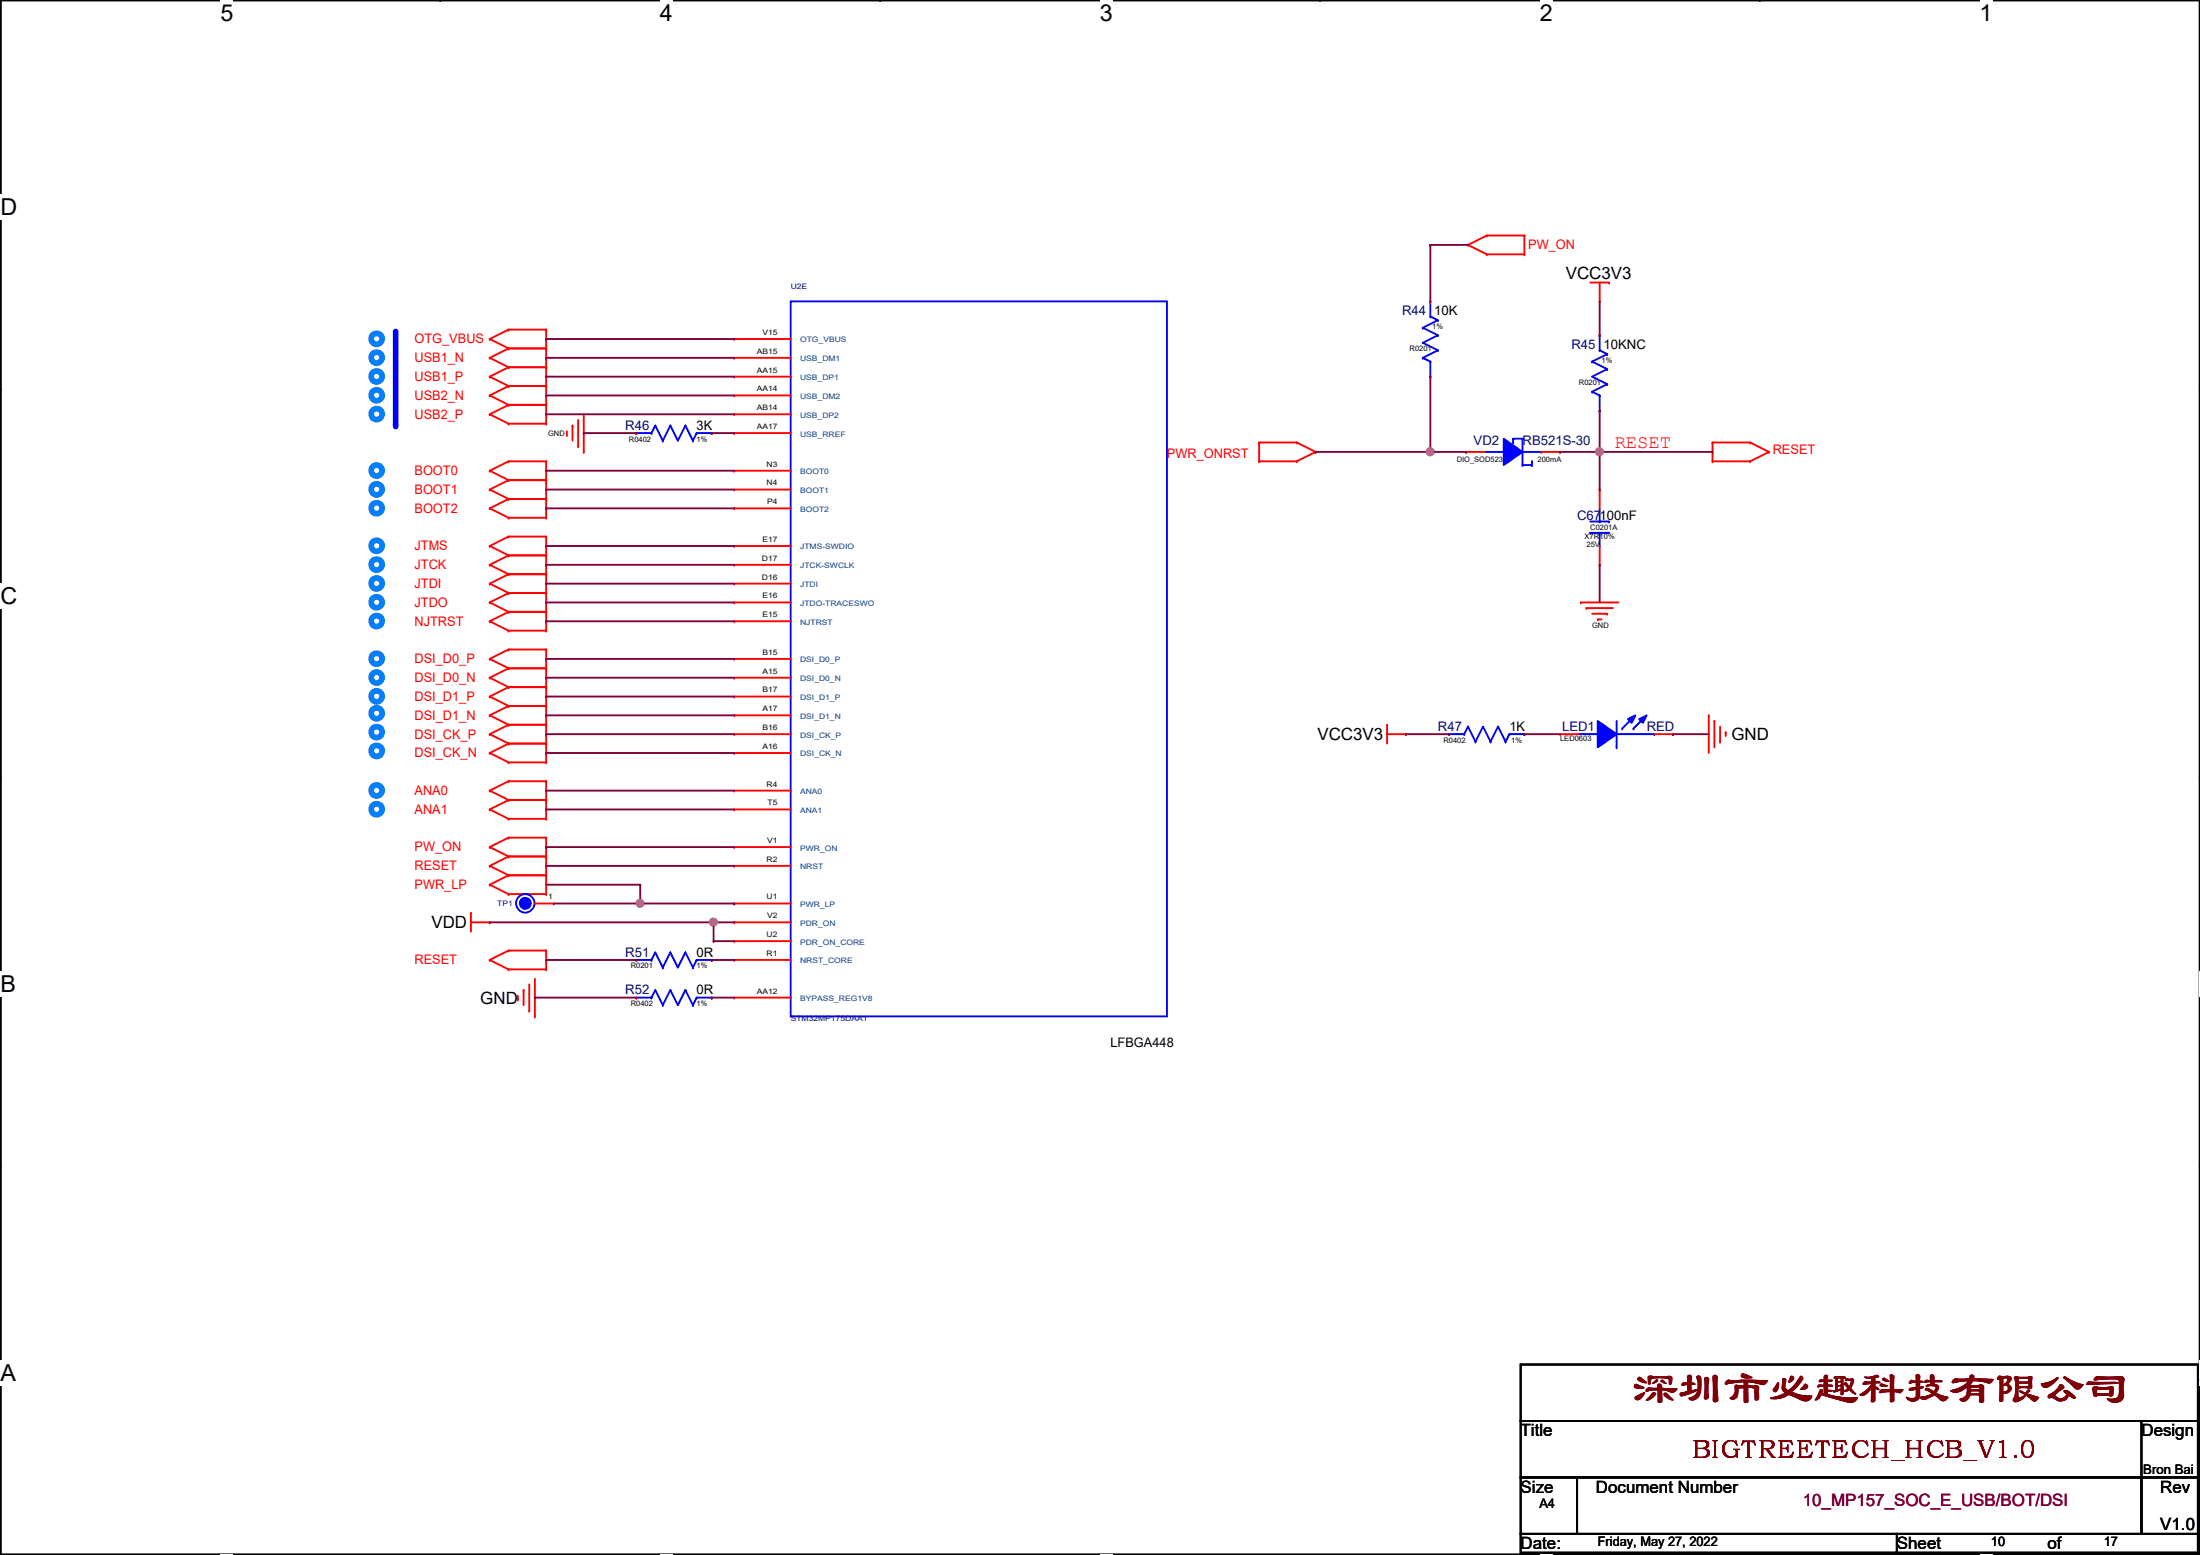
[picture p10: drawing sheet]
<svg xmlns="http://www.w3.org/2000/svg" width="297mm" height="210mm" viewBox="0 0 297 210" stroke-linecap="round" stroke-linejoin="round" font-family="sans-serif">
<path d="M.1 0h296.9v209.8h-296.9z" fill="none" stroke="#000" stroke-width=".25"/>
<g fill="#fff">
<path d="M29.8 0h1.7v3.5h-1.7z"/>
<path d="M29.8 209.8h1.7v.1h-1.7z"/>
</g>
<path d="M59.4 0h.1M59.4 209.8h.1" fill="none" stroke="#000" stroke-width=".25"/>
<g fill="#fff">
<path d="M89.1 0h1.7v3.5h-1.7z"/>
<path d="M89.1 209.8h1.7v.1h-1.7z"/>
</g>
<path d="M118.8 0h.1M118.8 209.8h.1" fill="none" stroke="#000" stroke-width=".25"/>
<g fill="#fff">
<path d="M148.5 0h1.7v3.5h-1.7z"/>
<path d="M148.5 209.8h1.7v.1h-1.7z"/>
</g>
<path d="M178.2 0h.1M178.2 209.8h.1" fill="none" stroke="#000" stroke-width=".25"/>
<g fill="#fff">
<path d="M207.9 0h1.7v3.5h-1.7z"/>
<path d="M207.9 209.8h1.7v.1h-1.7z"/>
</g>
<path d="M237.6 0h.1M237.6 209.8h.1" fill="none" stroke="#000" stroke-width=".25"/>
<g fill="#fff">
<path d="M267.3 0h1.7v3.5h-1.7z"/>
<path d="M267.3 209.8h1.7v.1h-1.7z"/>
<path d="M.1 26.2h2.2v3.5h-2.2z"/>
<path d="M297 26.2h.1v3.5h-.1z"/>
<path d="M.1 78.7h2.2v3.5h-2.2z"/>
<path d="M297 78.7h.1v3.5h-.1z"/>
</g>
<path d="M.1 52.5h.1M297 52.5h.1" fill="none" stroke="#000" stroke-width=".25"/>
<g fill="#fff">
<path d="M.1 131.1h2.1v3.5h-2.1z"/>
<path d="M297 131.1h.1v3.5h-.1z"/>
</g>
<path d="M.1 104.9h.1M297 104.9h.1" fill="none" stroke="#000" stroke-width=".25"/>
<g fill="#fff">
<path d="M.1 183.6h2.1v3.5h-2.1z"/>
<path d="M297 183.6h.1v3.5h-.1z"/>
</g>
<path d="M.1 157.4h.1M297 157.4h.1" fill="none" stroke="#000" stroke-width=".25"/>
<g fill="none" stroke="#007fff" stroke-width=".76">
<circle cx="50.9" cy="48.3" r=".75"/>
<circle cx="50.9" cy="50.8" r=".75"/>
<circle cx="50.9" cy="53.4" r=".75"/>
<circle cx="50.9" cy="55.9" r=".75"/>
<circle cx="50.9" cy="45.7" r=".75"/>
<circle cx="50.9" cy="109.2" r=".75"/>
<circle cx="50.9" cy="106.7" r=".75"/>
</g>
<path d="M53.4 44.7v12.7" fill="none" stroke="#00f" stroke-width=".76"/>
<circle cx="53.4" cy="57.4" r=".38" fill="#00f"/>
<g fill="none" stroke="#007fff" stroke-width=".76">
<circle cx="50.9" cy="78.8" r=".75"/>
<circle cx="50.9" cy="63.5" r=".75"/>
<circle cx="50.9" cy="68.6" r=".75"/>
<circle cx="50.9" cy="76.2" r=".75"/>
<circle cx="50.9" cy="73.7" r=".75"/>
<circle cx="50.9" cy="66.1" r=".75"/>
<circle cx="50.9" cy="96.3" r=".75"/>
<circle cx="50.9" cy="81.3" r=".75"/>
<circle cx="50.9" cy="88.9" r=".75"/>
<circle cx="50.9" cy="91.5" r=".75"/>
<circle cx="50.9" cy="98.8" r=".75"/>
<circle cx="50.9" cy="94" r=".75"/>
<circle cx="50.9" cy="83.8" r=".75"/>
<circle cx="50.9" cy="101.4" r=".75"/>
</g>
<g fill="none" stroke="#f00" stroke-width=".25">
<path d="M198.2 33.1h.1M198.2 33.1l2.5 1.2M200.7 31.8h.1M200.7 34.3h.1M200.7 31.8l-2.5 1.3M200.7 31.8h5.1M200.7 34.3h5.1M205.8 31.8h.1M205.8 34.3h.1M205.8 31.8v2.5M214.7 38.1h2.6M216 38.1v2.6"/>
<path d="M217.3 38.1h.1M66.1 55.9h.1M66.1 53.4h.1M66.1 50.8h.1M66.1 48.3h.1M66.1 45.8h.1M66.1 55.9l2.6 1.3M66.1 53.4l2.6 1.3M66.1 50.8l2.6 1.3M66.1 48.3l2.6 1.3M66.1 45.8l2.6 1.2M68.7 54.7h.1"/>
<path d="M68.7 57.2h.1M68.7 52.1h.1M68.7 49.6h.1M68.7 47h.1M68.7 44.5h.1M68.7 54.7h5M68.7 54.7l-2.6 1.2M68.7 57.2h5M68.7 52.1h5M68.7 52.1l-2.6 1.3M68.7 49.6h5M68.7 49.6l-2.6 1.2"/>
<path d="M68.7 47h5M68.7 47l-2.6 1.3M68.7 44.5h5M68.7 44.5l-2.6 1.3M73.7 57.2h.1M73.7 54.7h.1M73.7 52.1h.1M73.7 49.6h.1M73.7 47h.1M73.7 44.5h.1M73.7 44.5v12.7M76.5 58.7h.1"/>
<path d="M76.5 58.2v.5M77.3 57.4h.1M77.3 57.4v2.1M78.1 56.7v3.5M78.8 55.9v5.1M170 59.7h.1M170 59.7h5.1M170 59.7v2.6M175.1 59.7h.1M175.1 59.7l2.5 1.3M216 40.7h.1M231.2 59.7h.1"/>
<path d="M231.2 59.7h5.1M231.2 59.7v2.6M236.3 59.7h.1M236.3 59.7l2.5 1.3M66.1 63.5h.1M66.1 66.1h.1M66.1 68.6h.1M66.1 78.8h.1M66.1 76.2h.1M66.1 73.7h.1M66.1 63.5l2.6 1.3M66.1 66.1l2.6 1.3"/>
<path d="M66.1 68.6l2.6 1.3M66.1 78.8l2.6 1.3M66.1 76.2l2.6 1.3M66.1 73.7l2.6 1.3M68.7 62.3h.1M68.7 64.8h.1M68.7 67.4h.1M68.7 69.9h.1M68.7 77.5h.1M68.7 75h.1M68.7 72.4h.1M68.7 62.3h5"/>
<path d="M68.7 62.3l-2.6 1.2M68.7 64.8h5M68.7 64.8l-2.6 1.3M68.7 67.4h5M68.7 67.4l-2.6 1.2M68.7 69.9h5M68.7 77.5h5M68.7 77.5l-2.6 1.3M68.7 75h5M68.7 75l-2.6 1.2M68.7 72.4h5M68.7 72.4l-2.6 1.3"/>
<path d="M73.7 64.8h.1M73.7 62.3h.1M73.7 67.4h.1M73.7 69.9h.1M73.7 77.5h.1M73.7 75h.1M73.7 72.4h.1M73.7 62.3v7.6M73.7 72.4v12.7M78.1 60.2h.1M78.8 61h.1M170 62.3h.1"/>
<path d="M170 62.3h5.1M175.1 62.3h.1M177.6 61h.1M177.6 61l-2.5 1.3M231.2 62.3h.1M231.2 62.3h5.1M236.3 62.3h.1M238.8 61h.1M238.8 61l-2.5 1.3M66.1 83.9h.1M66.1 81.3h.1M66.1 96.6h.1"/>
<path d="M66.1 94h.1M66.1 91.5h.1M66.1 88.9h.1M66.1 99.1h.1M66.1 83.9l2.6 1.2M66.1 81.3l2.6 1.3M66.1 96.6l2.6 1.2M66.1 94l2.6 1.3M66.1 91.5l2.6 1.3M66.1 88.9l2.6 1.3M66.1 99.1l2.6 1.3M68.7 82.6h.1"/>
<path d="M68.7 85.1h.1M68.7 80.1h.1M68.7 95.3h.1M68.7 97.8h.1M68.7 92.8h.1M68.7 90.2h.1M68.7 87.7h.1M68.7 82.6h5M68.7 82.6l-2.6 1.3M68.7 85.1h5M68.7 80.1h5M68.7 80.1l-2.6 1.2"/>
<path d="M68.7 95.3h5M68.7 95.3l-2.6 1.3M68.7 97.8h5M68.7 92.8h5M68.7 92.8l-2.6 1.2M68.7 90.2h5M68.7 90.2l-2.6 1.3M68.7 87.7h5M68.7 87.7l-2.6 1.2M68.7 97.8l-2.6 1.3M73.7 85.1h.1M73.7 82.6h.1"/>
<path d="M73.7 80.1h.1M73.7 97.8h.1M73.7 95.3h.1M73.7 92.8h.1M73.7 90.2h.1M73.7 87.7h.1M73.7 87.7v15.2M187.3 97.8h.1M187.3 99.1h2.5M187.3 97.8v2.6M189.8 99.1h.1M213.4 81.3h.1"/>
<path d="M213.4 81.3h5.1M214.2 82.1h.1M214.2 82.1h3.6M215 82.8h2M215.7 83.6h.1M215.7 83.6h.5M217 82.8h.1M230.7 96.6h.1M230.7 96.6v5M231.5 97.3h.1M231.5 97.3v3.6M232.2 98.1v2"/>
<path d="M233 98.8h.1M233 98.8v.6M66.1 101.6h.1M66.1 109.3h.1M66.1 106.7h.1M66.1 116.9h.1M66.1 114.3h.1M66.1 119.4h.1M66.1 101.6l2.6 1.3M66.1 109.3l2.6 1.2M66.1 106.7l2.6 1.3M66.1 116.9l2.6 1.3"/>
<path d="M66.1 114.3l2.6 1.3M66.1 119.4l2.6 1.3M68.7 100.4h.1M68.7 102.9h.1M68.7 108h.1M68.7 110.5h.1M68.7 105.5h.1M68.7 115.6h.1M68.7 118.2h.1M68.7 113.1h.1M68.7 100.4h5M68.7 100.4l-2.6 1.2"/>
<path d="M68.7 102.9h5M68.7 108h5M68.7 108l-2.6 1.3M68.7 110.5h5M68.7 105.5h5M68.7 105.5l-2.6 1.2M68.7 115.6h5M68.7 115.6l-2.6 1.3M68.7 118.2h5M68.7 113.1h5M68.7 113.1l-2.6 1.2M68.7 118.2l-2.6 1.2"/>
<path d="M73.7 102.9h.1M73.7 100.4h.1M73.7 110.5h.1M73.7 108h.1M73.7 105.5h.1M73.7 118.2h.1M73.7 115.6h.1M73.7 113.1h.1M73.7 105.5v5M73.7 113.1v7.6M232.2 100.1h.1M63.6 123.2h.1"/>
<path d="M63.6 124.5h2.5M63.6 123.2v2.6M66.1 129.6h.1M66.1 124.5h.1M66.1 129.6l2.6 1.3M68.7 120.7h.1M68.7 128.3h.1M68.7 130.9h.1M68.7 120.7h5M68.7 128.3h5M68.7 128.3l-2.6 1.3M68.7 130.9h5"/>
<path d="M69.9 134.9h.1M69.9 134.4v.5M70.7 133.6h.1M70.7 133.6v2.1M71.5 136.4h.1M71.5 132.9v3.5M72.2 137.2h.1M72.2 132.1v5.1M73.7 120.7h.1M73.7 130.9h.1M73.7 128.3h.1M73.7 128.3v2.6"/>
</g>
<path d="M205.3 184.2h91.5v7.6h-91.5zM205.3 191.8h91.5v7.6h-91.5zM205.3 199.4h7.6v7.7h-7.6zM212.9 199.4h76.2v7.7h-76.2zM289.1 199.4h7.7v7.7h-7.7zM289.1 191.8h.1M289.1 191.8v7.6M205.3 207.1h50.8v2.5h-50.8zM256.1 207.1h40.7v2.5h-40.7z" fill="none" stroke="#000" stroke-width=".25"/>
<path d="M204.3 59.2h.1M204.3 59.2h1.3v3.6M200.5 61h2.5M203 61h.1M205.6 62.8h.1M205.6 61h2.5M205.6 62.8h1.2M206.8 62.8h.1M208.1 61h.1" fill="none" stroke="#00f" stroke-width=".25"/>
<path d="M203 59.2l2.6 1.8-2.6 1.8z" fill-rule="evenodd" fill="#00f"/>
<g fill="none" stroke="#00f" stroke-width=".25">
<path d="M85.9 58.5h.1M85.9 58.5h2.1M88 58.5h.1M88.5 57.4h.1M88.5 57.4l-.5 1.1M88.5 57.4l1 2.1M89.5 59.5h.1M90.5 57.4h.1M90.5 57.4l-1 2.1M90.5 57.4l1 2.1 1-2.1M92.5 57.4h.1M92.5 57.4l1.1 2.1"/>
<path d="M93.6 59.5h.1M94.1 58.5h.1M94.1 58.5h2M94.1 58.5l-.5 1M96.1 58.5h.1M106.8 40.7h50.8v96.5h-50.8zM192.1 44.2h.1M192.1 48.3h.1M192.1 44.2l2 1.1M192.1 48.3l1 .5M193.1 40.7h.1M193.1 42.7h.1"/>
<path d="M193.1 50.8h.1M193.1 48.8h.1M193.1 40.7v2M193.1 48.8v2M193.1 42.7l1 .5M194.1 43.2h.1M194.1 45.3h.1M194.1 47.3h.1M194.1 43.2l-2 1M194.1 45.3l-2 1 2 1M194.1 47.3l-2 1M203 59.2l2.6 1.8-2.6 1.8z"/>
<path d="M204.3 59.7h.1M204.3 59.2v.5M215 48.8h.1M215 52.9h.1M215 48.8l2 1M215 52.9l1 .5M216 45.3h.1M216 47.3h.1M216 55.4h.1M216 53.4h.1M216 45.3v2M216 53.4v2"/>
<path d="M216 47.3l1 .5M217 47.8h.1M217 49.8h.1M217 51.9h.1M217 47.8l-2 1M217 49.8l-2 1 2 1.1M217 51.9l-2 1M206.8 62.3h.1M206.8 62.3v.5M214.7 71.9h.1M214.7 70.4h2.6M214.7 71.9h2.6"/>
<path d="M216 73.7h.1M216 70.4h.1M216 68.6v1.8M216 71.9v1.8M217.3 70.4h.1M85.9 129.6h.1M85.9 134.7h.1M85.9 129.6h2.1M85.9 134.7h2.1M88 129.6h.1M88 134.7h.1M88.5 128.6h.1"/>
<path d="M88.5 133.6h.1M88.5 128.6l-.5 1M88.5 128.6l1 2M88.5 133.6l-.5 1.1M88.5 133.6l1 2.1M89.5 130.6h.1M89.5 135.7h.1M90.5 128.6h.1M90.5 133.6h.1M90.5 128.6l-1 2M90.5 128.6l1 2 1-2M90.5 133.6l-1 2.1"/>
<path d="M90.5 133.6l1 2.1 1-2.1M92.5 128.6h.1M92.5 133.6h.1M92.5 128.6l1.1 2M92.5 133.6l1.1 2.1M93.6 130.6h.1M93.6 135.7h.1M94.1 129.6h.1M94.1 134.7h.1M94.1 129.6h2M94.1 129.6l-.5 1M94.1 134.7h2"/>
<path d="M94.1 134.7l-.5 1M96.1 129.6h.1M96.1 134.7h.1"/>
<circle cx="70.9" cy="121.9" r="1.25"/>
</g>
<g fill="none" stroke="#f00" stroke-width=".25">
<path d="M85.9 58.5h.1M96.1 58.5h.1M99.1 48.3h.1M99.1 53.4h.1M99.1 50.8h.1M99.1 55.9h.1M99.1 58.5h.1M99.1 45.8h.1M99.1 48.3h7.7M99.1 53.4h7.7M99.1 50.8h7.7M99.1 55.9h7.7"/>
<path d="M99.1 58.5h7.7M99.1 45.8h7.7M193.1 50.8h.1M193.1 40.7h.1M216 55.4h.1M216 45.3h.1M99.1 76.2h.1M99.1 78.8h.1M99.1 73.7h.1M99.1 63.5h.1M99.1 66.1h.1M99.1 68.6h.1"/>
<path d="M99.1 76.2h7.7M99.1 78.8h7.7M99.1 73.7h7.7M99.1 63.5h7.7M99.1 66.1h7.7M99.1 68.6h7.7M197.9 61h.1M197.9 61h2.6M208.1 61h2.5M210.6 61h.1M216 66.1h.1M216 76.2h.1"/>
<path d="M216 66.1v2.5M216 73.7v2.5M99.1 81.3h.1M99.1 83.9h.1M99.1 99.1h.1M99.1 91.5h.1M99.1 88.9h.1M99.1 96.6h.1M99.1 94h.1M99.1 81.3h7.7M99.1 83.9h7.7M99.1 99.1h7.7"/>
<path d="M99.1 91.5h7.7M99.1 88.9h7.7M99.1 96.6h7.7M99.1 94h7.7M99.1 101.6h.1M99.1 106.7h.1M99.1 109.3h.1M99.1 116.9h.1M99.1 114.3h.1M99.1 101.6h7.7M99.1 106.7h7.7M99.1 109.3h7.7"/>
<path d="M99.1 116.9h7.7M99.1 114.3h7.7M85.9 129.6h.1M85.9 134.7h.1M96.1 129.6h.1M96.1 134.7h.1M99.1 129.6h.1M99.1 124.5h.1M99.1 127h.1M99.1 122h.1M99.1 134.7h.1M99.1 129.6h7.7"/>
<path d="M99.1 124.5h7.7M99.1 127h7.7M99.1 122h7.7M99.1 134.7h7.7"/>
</g>
<circle cx="70.9" cy="121.9" r=".75" fill="#00f"/>
<g fill="none" stroke="#00f" stroke-width=".25">
<path d="M218.3 97.3v3.6M218.3 100.9h.1"/>
<circle cx="70.9" cy="121.9" r=".75"/>
</g>
<path d="M72.2 122h2.6M74.8 122h.1" fill="none" stroke="#f00" stroke-width=".25"/>
<path d="M219.8 97.1l1-.5-.5 1z" fill-rule="evenodd" fill="#00f"/>
<path d="M213.2 99.1h2.5M215.7 99.1h.1M219 98.3h.1M219.8 97.1l1-.5-.5 1zM220.6 96.8l-1.6 1.5" fill="none" stroke="#00f" stroke-width=".25"/>
<path d="M215.7 97.3l2.6 1.8-2.6 1.8z" fill-rule="evenodd" fill="#00f"/>
<path d="M215.7 97.3l2.6 1.8-2.6 1.8zM218.3 99.1h5M220.6 98.3h.1M222.1 96.8l-1.5 1.5M223.3 99.1h.1" fill="none" stroke="#00f" stroke-width=".25"/>
<path d="M221.3 97.1l1-.5-.5 1z" fill-rule="evenodd" fill="#00f"/>
<g fill="none" stroke="#00f" stroke-width=".25">
<path d="M195.7 99.1h.1M195.7 99.1h2M197.7 99.1h.1M198.2 98.1h.1M198.2 98.1l1 2M198.2 98.1l-.5 1M202.3 98.1h.1M202.3 98.1l1 2M202.3 98.1l-1.1 2M203.8 99.1h.1M203.8 99.1h2M203.8 99.1l-.5 1"/>
<path d="M205.8 99.1h.1M221.3 97.1l1-.5-.5 1zM199.2 100.1h.1M199.2 100.1l1-2 1 2M201.2 100.1h.1M203.3 100.1h.1"/>
</g>
<path d="M195.7 99.1h.1M205.8 99.1h.1M210.6 99.1h.1M210.6 99.1h2.6M223.3 99.1h2.6M225.9 99.1h.1" fill="none" stroke="#f00" stroke-width=".25"/>
<g fill="none" stroke="#7f003f" stroke-width=".25">
<path d="M73.7 45.8h.1M73.7 48.3h.1M73.7 50.8h.1M73.7 53.4h.1M73.7 55.9h.1M73.7 45.8h25.4M73.7 48.3h25.4M73.7 50.8h25.4M73.7 53.4h25.4M73.7 55.9h25.4M73.7 63.5h.1M73.7 66.1h.1"/>
<path d="M73.7 68.6h.1M73.7 73.7h.1M73.7 76.2h.1M73.7 78.8h.1M73.7 63.5h25.4M73.7 66.1h25.4M73.7 68.6h25.4M73.7 73.7h25.4M73.7 76.2h25.4M73.7 78.8h25.4M73.7 81.3h.1M73.7 83.9h.1"/>
<path d="M73.7 88.9h.1M73.7 91.5h.1M73.7 94h.1M73.7 96.6h.1M73.7 99.1h.1M73.7 81.3h25.4M73.7 83.9h25.4M73.7 88.9h25.4M73.7 91.5h25.4M73.7 94h25.4M73.7 96.6h25.4M73.7 99.1h25.4"/>
<path d="M73.7 101.6h.1M73.7 106.7h.1M73.7 109.3h.1M73.7 114.3h.1M73.7 116.9h.1M73.7 101.6h25.4M73.7 106.7h25.4M73.7 109.3h25.4M73.7 114.3h25.4M73.7 116.9h25.4M66.1 124.5h.1M66.1 124.5h33"/>
<path d="M74.8 122h11.6M86.4 122h.1M96.3 124.5h.1"/>
</g>
<circle cx="96.3" cy="124.5" r=".49" fill="#f0f"/>
<circle cx="96.3" cy="124.5" r=".49" fill="none" stroke="#f0f" stroke-width=".25"/>
<g fill="none" stroke="#7f003f" stroke-width=".25">
<path d="M193.1 33.1h.1M193.1 33.1h5.1M193.1 33.1v7.6M78.8 58.5h.1M78.8 58.5h7.1M96.1 58.5h.1M96.1 58.5h3M193.1 50.8v10.2M177.6 61h.1M177.6 61h15.5M193.1 61h.1M210.6 61h.1"/>
<path d="M210.6 61h5.4M225.9 99.1h.1M225.9 99.1h4.8M72.2 134.7h.1M72.2 134.7h13.7M73.7 129.6h.1M73.7 129.6h12.2M96.1 129.6h.1M96.1 134.7h.1M96.1 129.6h3M96.1 134.7h3M96.3 127h.1"/>
<path d="M96.3 124.5h.1M96.3 127h2.8M96.3 124.5v2.5"/>
</g>
<circle cx="193.1" cy="61" r=".49" fill="#f0f"/>
<circle cx="193.1" cy="61" r=".49" fill="none" stroke="#f0f" stroke-width=".25"/>
<path d="M216 45.3h.1M216 55.4h.1M216 40.7v4.6M216 55.4v10.7M193.1 61h4.8M197.9 61h.1M216 76.2h.1M216 66.1h.1M216 61h15.2M216 76.2v5.1M231.2 61h.1" fill="none" stroke="#7f003f" stroke-width=".25"/>
<circle cx="216" cy="61" r=".49" fill="#f0f"/>
<circle cx="216" cy="61" r=".49" fill="none" stroke="#f0f" stroke-width=".25"/>
<path d="M189.8 99.1h.1M189.8 99.1h5.9M205.8 99.1h.1M205.8 99.1h4.8M73.7 119.4h12.7M86.4 119.4h.1M86.4 119.4v2.6M86.4 122h.1" fill="none" stroke="#7f003f" stroke-width=".25"/>
<circle cx="86.4" cy="121.9" r=".49" fill="#f0f"/>
<circle cx="86.4" cy="121.9" r=".49" fill="none" stroke="#f0f" stroke-width=".25"/>
<path d="M86.4 122h12.7M99.1 122h.1" fill="none" stroke="#7f003f" stroke-width=".25"/>
<circle cx="96.3" cy="124.5" r=".49" fill="#f0f"/>
<circle cx="96.3" cy="124.5" r=".49" fill="none" stroke="#f0f" stroke-width=".25"/>
<circle cx="193.1" cy="61" r=".49" fill="#f0f"/>
<circle cx="193.1" cy="61" r=".49" fill="none" stroke="#f0f" stroke-width=".25"/>
<circle cx="216" cy="61" r=".49" fill="#f0f"/>
<circle cx="216" cy="61" r=".49" fill="none" stroke="#f0f" stroke-width=".25"/>
<circle cx="86.4" cy="121.9" r=".49" fill="#f0f"/>
<circle cx="86.4" cy="121.9" r=".49" fill="none" stroke="#f0f" stroke-width=".25"/>
<text font-size="6.1" fill="#7f0000" x="220.6" y="189.4">深圳市必趣科技有限公司</text>
<text font-size="3.5" fill="#7f0000" x="228.4" y="196.8">BIGTREETECH_HCB_V1.0</text>
<g font-size="3.1">
<text x="29.8" y="2.8">5</text>
<text x="89.1" y="2.8">4</text>
<text x="148.5" y="2.8">3</text>
<text x="207.9" y="2.8">2</text>
<text x="267.3" y="2.8">1</text>
<text x=".1" y="29">D</text>
<text x=".1" y="81.5">C</text>
<text x=".1" y="133.9">B</text>
<text x=".1" y="186.4">A</text>
<text x="297" y="186.4">A</text>
</g>
<text font-size="2.5" fill="#f00" x="218" y="60.5">RESET</text>
<g font-size="2.3">
<text x="211.4" y="37.7">VCC3V3</text>
<text x="177.9" y="99.9">VCC3V3</text>
<text x="233.8" y="99.9">GND</text>
<text x="58.2" y="125.3">VDD</text>
<text x="64.9" y="135.5">GND</text>
<text x="205.3" y="193.9">Title</text>
<text x="289.1" y="193.9">Design</text>
<text x="205.3" y="201.5">Size</text>
<text x="215.5" y="201.5">Document Number</text>
<text x="291.7" y="201.5">Rev</text>
<text x="205.3" y="209.1">Date:</text>
<text x="256.1" y="209.1">Sheet</text>
<text x="276.4" y="209.1">of</text>
<text x="291.7" y="206.6">V1.0</text>
</g>
<text font-size="2.3" fill="#7f003f" x="243.4" y="203.3">10_MP157_SOC_E_USB/BOT/DSI</text>
<g font-size="1.8" fill="#f00">
<text x="206.3" y="33.7">PW_ON</text>
<text x="56" y="46.4">OTG_VBUS</text>
<text x="56" y="54">USB2_N</text>
<text x="56" y="51.4">USB1_P</text>
<text x="56" y="48.9">USB1_N</text>
<text x="56" y="56.5">USB2_P</text>
<text x="56" y="64.1">BOOT0</text>
<text x="157.6" y="61.8">PWR_ONRST</text>
<text x="239.3" y="61.3">RESET</text>
<text x="56" y="66.7">BOOT1</text>
<text x="56" y="69.2">BOOT2</text>
<text x="56" y="76.8">JTCK</text>
<text x="56" y="74.3">JTMS</text>
<text x="56" y="81.9">JTDO</text>
<text x="56" y="79.4">JTDI</text>
<text x="56" y="84.5">NJTRST</text>
<text x="56" y="89.5">DSI_D0_P</text>
<text x="56" y="94.6">DSI_D1_P</text>
<text x="56" y="92.1">DSI_D0_N</text>
<text x="56" y="97.2">DSI_D1_N</text>
<text x="56" y="99.7">DSI_CK_P</text>
<text x="56" y="102.2">DSI_CK_N</text>
<text x="56" y="107.3">ANA0</text>
<text x="56" y="109.9">ANA1</text>
<text x="56" y="117.5">RESET</text>
<text x="56" y="114.9">PW_ON</text>
<text x="56" y="120">PWR_LP</text>
<text x="56" y="130.2">RESET</text>
</g>
<g font-size="1.8" fill="#00007f">
<text x="189.3" y="42.5">R44</text>
<text x="212.2" y="47.1">R45</text>
<text x="84.4" y="58">R46</text>
<text x="199" y="60.1">VD2</text>
<text x="205.6" y="60.1">RB521S-30</text>
<text x="212.9" y="70.2">C67100nF</text>
<text x="194.1" y="98.7">R47</text>
<text x="210.9" y="98.7">LED1</text>
<text x="222.3" y="98.7">RED</text>
<text x="84.4" y="129.2">R51</text>
<text x="84.4" y="134.2">R52</text>
</g>
<g font-size="1.8">
<text x="193.6" y="42.5">10K</text>
<text x="216.5" y="47.1">10KNC</text>
<text x="94.1" y="58">3K</text>
<text x="203.8" y="98.7">1K</text>
<text x="94.1" y="129.2">0R</text>
<text x="94.1" y="134.2">0R</text>
<text x="149.9" y="141.4">LFBGA448</text>
<text x="207.9" y="203.6">A4</text>
<text x="289.4" y="199">Bron Bai</text>
<text x="215.7" y="208.7">Friday, May 27, 2022</text>
<text x="268.8" y="208.7">10</text>
<text x="284.1" y="208.7">17</text>
</g>
<g font-size="1" fill="#00007f">
<text x="106.8" y="39">U2E</text>
<text x="67.1" y="122.3">TP1</text>
<text x="106.8" y="137.8">STM32MP175DAA1</text>
</g>
<g font-size="1">
<text x="102.2" y="47.8">AB15</text>
<text x="103" y="45.2">V15</text>
<text x="190.3" y="47.4">R0201</text>
<text x="193.4" y="44.4">1%</text>
<text x="102.2" y="52.8">AA14</text>
<text x="102.2" y="50.3">AA15</text>
<text x="213.2" y="52">R0201</text>
<text x="216.2" y="48.9">1%</text>
<text x="74" y="58.8">GND</text>
<text x="84.9" y="59.6">R0402</text>
<text x="94.1" y="59.6">1%</text>
<text x="102.2" y="55.4">AB14</text>
<text x="102.2" y="57.9">AA17</text>
<text x="103.5" y="63">N3</text>
<text x="103.5" y="65.5">N4</text>
<text x="196.7" y="62.4">DIO_SOD523</text>
<text x="207.6" y="62.4">200mA</text>
<text x="103.6" y="68.1">P4</text>
<text x="214.7" y="71.5">C0201A</text>
<text x="102.9" y="75.7">D17</text>
<text x="103" y="73.2">E17</text>
<text x="213.9" y="72.8">X7R10%</text>
<text x="214.2" y="73.8">25V</text>
<text x="102.9" y="78.2">D16</text>
<text x="103" y="80.8">E16</text>
<text x="103" y="83.3">E15</text>
<text x="103" y="88.4">B15</text>
<text x="215" y="84.8">GND</text>
<text x="103" y="90.9">A15</text>
<text x="103" y="93.5">B17</text>
<text x="103" y="101.1">A16</text>
<text x="103" y="98.6">B16</text>
<text x="103" y="96">A17</text>
<text x="194.9" y="100.2">R0402</text>
<text x="204" y="100.2">1%</text>
<text x="210.6" y="100">LED0603</text>
<text x="103.5" y="106.2">R4</text>
<text x="103.6" y="113.8">V1</text>
<text x="103.6" y="108.7">T5</text>
<text x="103.5" y="116.3">R2</text>
<text x="74" y="121.4">1</text>
<text x="103.5" y="121.4">U1</text>
<text x="103.6" y="124">V2</text>
<text x="85.2" y="130.7">R0201</text>
<text x="94.1" y="130.7">1%</text>
<text x="103.5" y="129">R1</text>
<text x="103.5" y="126.5">U2</text>
<text x="85.2" y="135.8">R0402</text>
<text x="94.1" y="135.8">1%</text>
<text x="102.2" y="134.1">AA12</text>
</g>
<g font-size="1" fill="#003f7f">
<text x="108" y="46.2">OTG_VBUS</text>
<text x="108" y="48.8">USB_DM1</text>
<text x="108" y="53.8">USB_DM2</text>
<text x="108" y="51.3">USB_DP1</text>
<text x="108" y="56.4">USB_DP2</text>
<text x="108" y="58.9">USB_RREF</text>
<text x="108" y="64">BOOT0</text>
<text x="108" y="66.5">BOOT1</text>
<text x="108" y="69.1">BOOT2</text>
<text x="108" y="76.7">JTCK-SWCLK</text>
<text x="108" y="74.2">JTMS-SWDIO</text>
<text x="108" y="79.2">JTDI</text>
<text x="108" y="81.8">JTDO-TRACESWO</text>
<text x="108" y="84.3">NJTRST</text>
<text x="108" y="89.4">DSI_D0_P</text>
<text x="108" y="91.9">DSI_D0_N</text>
<text x="108" y="94.5">DSI_D1_P</text>
<text x="108" y="99.6">DSI_CK_P</text>
<text x="108" y="97">DSI_D1_N</text>
<text x="108" y="102.1">DSI_CK_N</text>
<text x="108" y="107.2">ANA0</text>
<text x="108" y="109.7">ANA1</text>
<text x="108" y="117.3">NRST</text>
<text x="108" y="114.8">PWR_ON</text>
<text x="108" y="125">PDR_ON</text>
<text x="108" y="122.4">PWR_LP</text>
<text x="108" y="130">NRST_CORE</text>
<text x="108" y="127.5">PDR_ON_CORE</text>
<text x="108" y="135.1">BYPASS_REG1V8</text>
</g>
</svg>
